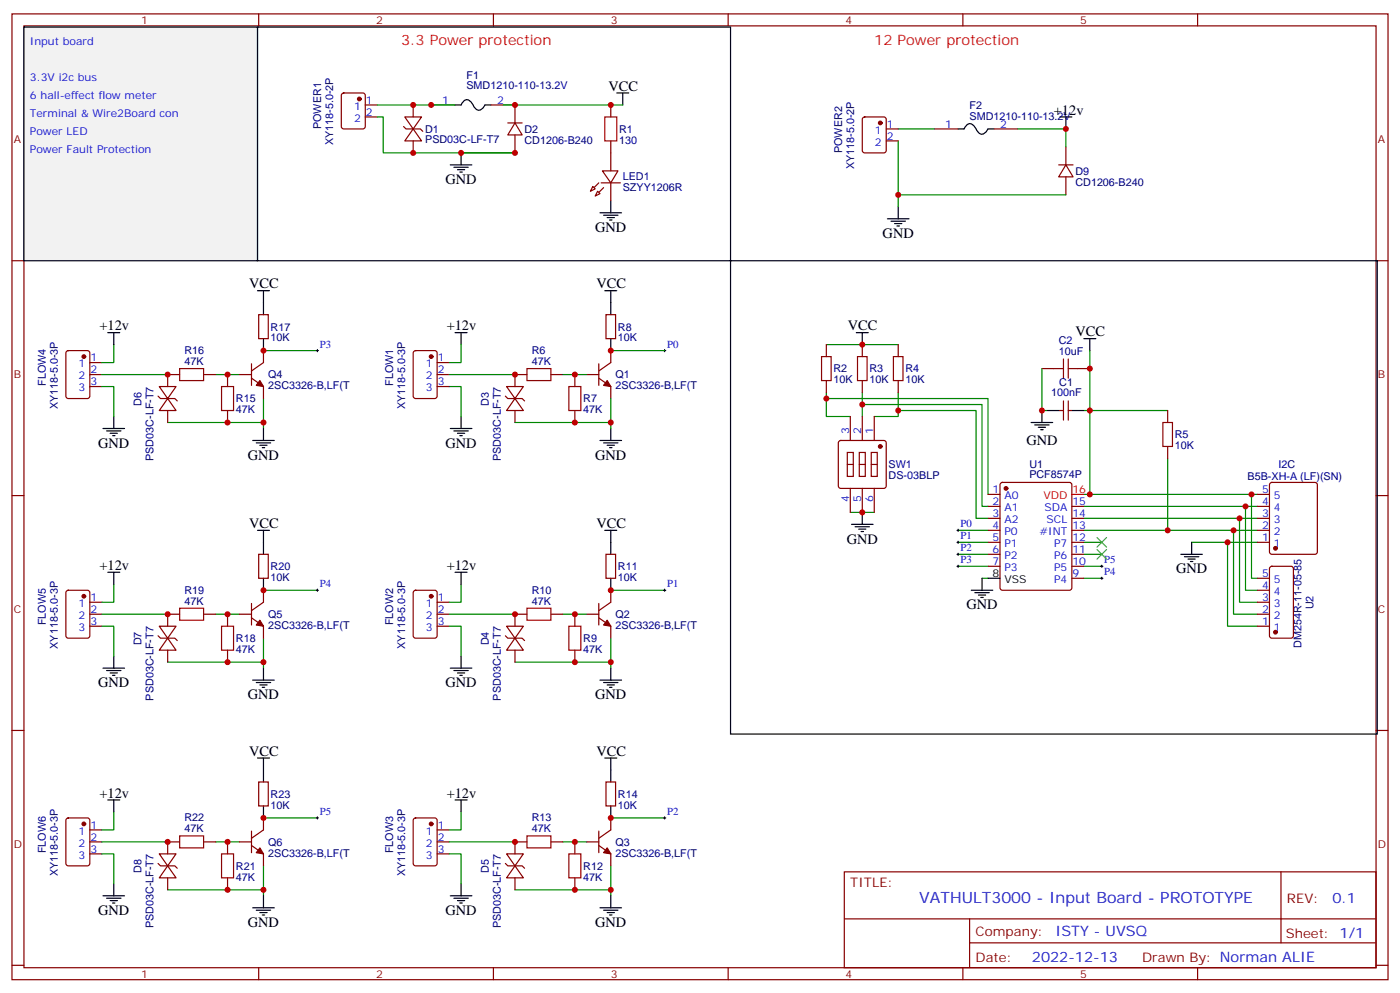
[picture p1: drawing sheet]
<svg xmlns="http://www.w3.org/2000/svg" width="412mm" height="292mm" viewBox="0 0 412 292" stroke-linecap="round" stroke-linejoin="round" font-family="sans-serif">
<g fill="none" stroke="#870000" stroke-width=".35">
<path d="M3.5 4.1h405.4v284.3h-405.4zM7.1 7.6h398.2v277.3h-398.2zM76.2 4.1v3.5M145.3 4.1v3.5M214.5 4.1v3.5M283.6 4.1v3.5M352.8 4.1v3.5M100.8 27.6l.4-.2h5.7l.6 .4 .1 9.5-.5 .6-5.9 .1-.6-.5-.1-9.4zM107.6 30.9h3.5M107.6 34.4h3.5M127 30.9h7.1M144.6 30.9h7.1v5.3"/>
<path d="M149.6 36.2h4.2M151.7 36.2l2.1 3.5h-4.2zM151.7 39.7v5.3M179.9 30.9v3.5M179.9 41.5v3.5M3.5 76.8h3.6M405.3 76.8h3.6M3.5 145.9h3.6M405.3 145.9h3.6M3.5 215.1h3.6M405.3 215.1h3.6M248.7 256.7h156.6v28.2h-156.6z"/>
<path d="M377.3 256.7v20.9M248.7 270.5h156.5M285.6 277.6h119.6M285.6 270.5v14.1M3.5 284.2h3.6M76.2 284.9v3.5M145.3 284.9v3.5M214.5 284.9v3.5M283.6 284.9v3.5M352.8 284.9v3.5M405.3 284.2h3.6"/>
</g>
<g fill="none" stroke="#000" stroke-width=".35">
<path d="M134.1 30.9h1.7l.6-.9a1.56 1.56 0 0 1 2.7 .5l.2 .3a2.13 2.13 0 0 0 2.2 1.6l1.4-1.5h1.7M181.7 27.4h3.5M183.4 27.4v3.5M132.6 48.5h6.4M133.7 49.2h4.2M134.8 50h2.1M135.5 50.7h.7M135.8 45v3.5M179.9 59.1v3.6M176.7 62.7h6.4M177.8 63.4h4.2M178.9 64.1h2.1"/>
<path d="M179.6 64.8h.7"/>
</g>
<path d="M178.2 34.4h3.5v7.1h-3.5z" fill="none" stroke="#a10000" stroke-width=".35"/>
<circle cx="105.8" cy="29.1" r=".53" fill="#870000" stroke="#870000" stroke-width=".35"/>
<path d="M111.1 34.4h1.8v10.6h38.8M151.7 30.9h31.7" fill="none" stroke="#008700" stroke-width=".35"/>
<path d="M177.4 50.3h4.6l-2.1 3.5z" fill="#fff" stroke="#870000" stroke-width=".35"/>
<path d="M177.1 53.8h5.6z" fill="#f00" stroke="#870000" stroke-width=".35"/>
<g fill="#870000" stroke="#870000" stroke-width=".35">
<path d="M176.4 53.8l-1.4 1.4z"/>
<path d="M177.8 55.2l-1.4 1.5z"/>
</g>
<g fill="#fff" stroke="#870000" stroke-width=".35">
<path d="M174.6 54.9l.7 .7-1.4 .7z"/>
<path d="M176 56.3l.7 .7-1.4 .7z"/>
</g>
<path d="M118.9 37.3l.7 .7h4.2l.7 .7M119.2 34.4h5l-2.5 3.6zM121.7 38l2.5 3.5h-5zM121.7 30.9v3.5M121.7 41.5v3.5M179.9 45v5.3M179.9 53.8v5.3" fill="none" stroke="#870000" stroke-width=".35"/>
<path d="M111.1 30.9h23M148.2 30.9h3.5M135.8 45h15.9" fill="none" stroke="#008700" stroke-width=".35"/>
<path d="M75.8 8h139.4v68.8h-139.4z" fill="none" stroke="#000" stroke-width=".35"/>
<path d="M7.1 8h68.7v68.8h-68.7z" fill="#f2f2f2" stroke="#000" stroke-width=".35"/>
<g fill="none" stroke="#008700" stroke-width=".35">
<path d="M264.6 38h10.6M299.9 38h14.1v5.3M264.6 41.5v15.9M314 57.4h-49.4v3.5M30 113.8h3.5v8.8M30 110.3h19.4M33.5 101.5v5.3h-3.5M63.5 110.3h7.1M77.6 103.2h15.9M77.6 117.3v8.9M132.3 113.8h3.5v8.8M132.3 110.3h19.4"/>
<path d="M135.8 101.5v5.3h-3.5M165.8 110.3h7.1M179.9 117.3v8.9M179.9 103.2h15.9M243.4 117.3h47.6v28.3M243.4 101.5h21.2M243.4 115.6v7h7.1M254 119.1h35.3v30h1.7M254 115.6v7M264.6 115.6v7h-7.1M306.9 108.5v12.4h1.8M321 103.2v42.4h-1.7"/>
<path d="M49.4 124.4h28.2M151.7 124.4h28.2M264.6 120.9h22.9v31.7h3.5M319.3 120.9h24.7M344 135v21.1M250.5 150.8h7M282.2 159.7h8.8M282.2 156.1h8.8M319.3 159.7h5.3M319.3 156.1h51.1M319.3 152.6h51.1M319.3 149.1h51.1"/>
<path d="M321 145.6h49.4M351 159.7h19.4M361.6 159.7v24.7h8.8M363.4 156.1v24.7h7M365.1 152.6v24.7h5.3M366.9 149.1v24.7h3.5M368.7 145.6v24.7h1.7M33.5 172v5.3h-3.5M77.6 173.8h15.9M135.8 172v5.3h-3.5M179.9 173.8h15.9M282.2 166.7h8.8"/>
<path d="M282.2 163.2h8.8M289.3 170.3h1.7M319.3 170.3h5.3M319.3 166.7h5.3M319.3 163.2h5.3M30 184.4h3.5v8.8M30 180.8h19.4M49.4 194.9h28.2M63.5 180.8h7.1M77.6 187.9v8.8M132.3 184.4h3.5v8.8M132.3 180.8h19.4"/>
<path d="M151.7 194.9h28.2M165.8 180.8h7.1M179.9 187.9v8.8M33.5 239v5.3h-3.5M135.8 239v5.3h-3.5M30 251.4h3.5v8.8M30 247.9h19.4M63.5 247.9h7.1M77.6 240.8h15.9M77.6 254.9v8.8M132.3 251.4h3.5v8.8M132.3 247.9h19.4"/>
<path d="M165.8 247.9h7.1M179.9 254.9v8.8M179.9 240.8h15.9M49.4 262h28.2M151.7 262h28.2"/>
</g>
<g fill="none" stroke="#000" stroke-width=".29">
<path d="M93.1 103.2h.7M93.5 102.9v.7M195.4 103.2h.7M195.8 102.9v.7M281.9 159.7h.7M281.9 156.1h.7M282.2 155.8v.7M282.2 159.3v.7M93.1 173.8h.7M93.5 173.4v.7M195.4 173.8h.7M195.8 173.4v.7"/>
<path d="M281.9 166.7h.7M281.9 163.2h.7M282.2 162.8v.7M282.2 166.4v.7M324.2 166.7h.7M324.2 170.3h.7M324.6 166.4v.7M324.6 169.9v.7M93.1 240.8h.7M93.5 240.5v.7M195.4 240.8h.7M195.8 240.5v.7"/>
</g>
<g fill="none" stroke="#a10000" stroke-width=".35">
<path d="M52.9 108.5h7.1v3.5h-7.1zM65.3 113.8h3.5v7.1h-3.5zM155.2 108.5h7.1v3.5h-7.1zM167.6 113.8h3.5v7.1h-3.5zM242 105h2.8v7h-2.8zM252.6 105h2.8v7h-2.8zM263.2 105h2.8v7h-2.8zM310.4 108.5h2.9M313.3 105.7v5.6M314.7 108.5h2.8M314.7 105.7v5.6M342.5 124.4h2.9v7h-2.9z"/>
<path d="M52.9 179.1h7.1v3.5h-7.1zM155.2 179.1h7.1v3.5h-7.1zM65.3 184.4h3.5v7h-3.5zM167.6 184.4h3.5v7h-3.5zM52.9 246.1h7.1v3.5h-7.1zM65.3 251.4h3.5v7h-3.5zM155.2 246.1h7.1v3.5h-7.1zM167.6 251.4h3.5v7h-3.5z"/>
</g>
<g fill="none" stroke="#870000" stroke-width=".35">
<path d="M254.2 34.6l.5-.2h5.6l.7 .5 .1 9.4-.5 .7h-5.9l-.6-.4-.1-9.5zM261.1 38h3.5M275.2 38h7M292.8 38h7.1M261.1 41.5h3.5M311.9 48.5h4.2M314 48.5l2.1 3.6h-4.2zM314 43.3v5.2M314 52.1v5.3M76.2 92.6h2.8v7.1h-2.8zM178.5 92.6h2.8v7.1h-2.8zM19.6 103.4l.5-.2h5.7l.6 .5 .1 12.9-.5 .7h-5.9l-.6-.4-.1-13z"/>
<path d="M26.5 110.3h3.5M26.5 106.8h3.5M26.5 113.8h3.5M46.6 116.6l.7 .7h4.2l.7 .7M46.9 113.8h5l-2.5 3.5zM49.4 117.3l2.5 3.6h-5zM52.9 110.3h-3.5v3.5M60 110.3h3.5M67 110.3v3.5M70.6 110.3h3.5M74.1 111.3l3.5 2.5v3.5M74.1 107.1v6.4"/>
<path d="M77.6 103.2v3.6l-3.5 2.4M121.9 103.4l.5-.2h5.7l.6 .5 .1 12.9-.5 .7h-5.9l-.6-.4-.1-13zM128.8 110.3h3.5M128.8 106.8h3.5M128.8 113.8h3.5M148.9 116.6l.7 .7h4.2l.7 .7M149.2 113.8h5l-2.5 3.5zM151.7 117.3l2.5 3.6h-5zM155.2 110.3h-3.5v3.5M162.3 110.3h3.5M169.3 110.3v3.5M172.9 110.3h3.5"/>
<path d="M176.4 111.3l3.5 2.5v3.5M176.4 107.1v6.4M179.9 103.2v3.6l-3.5 2.4M243.4 101.5v3.5M243.4 112v3.6M254 101.5v3.5M254 112v3.6M264.6 101.5v3.5M264.6 112v3.6M306.9 108.5h3.5M313.3 118v5.7M314.7 118v5.7"/>
<path d="M317.5 108.5h3.5M49.4 120.9v3.5M67 120.9v3.5M151.7 120.9v3.5M169.3 120.9v3.5M247.2 129.9l.4-.2h12.7l.5 .2 .3 .5v12.7l-.3 .5-.5 .2h-12.7l-.4-.2-.3-.5v-12.7zM249.6 133.2h1.8v7.1h-1.8zM249.6 136.7h1.8M250.5 122.6v7.1M253.1 133.2h1.8v7.1h-1.8zM253.1 136.7h1.8M254 122.6v7.1"/>
<path d="M256.6 133.2h1.8v7.1h-1.8zM256.6 136.7h1.8M257.5 122.6v7.1M312.2 120.9h1.1M314.7 120.9h1M344 120.9v3.5M344 131.4v3.6M250.5 143.8v7M254 143.8v7M257.5 143.8v7M291 159.7h3.6M291 156.1h3.6"/>
<path d="M291 152.6h3.6M291 149.1h3.6M291 145.6h3.6M294.8 142.2l.5-.2h19.7l.7 .5v30.6l-.4 .6-20 .1-.7-.5v-30.6zM315.7 159.7h3.6M315.7 156.1h3.6M315.7 152.6h3.6M315.7 149.1h3.6M370.4 159.7h3.5M370.4 156.1h3.5M370.4 152.6h3.5M370.4 149.1h3.5"/>
<path d="M370.4 145.6h3.5M374.2 142.2l.4-.2h12.7l.7 .5 .1 20-.5 .6-13 .1-.6-.5-.1-20zM19.6 174l.5-.2h5.7l.6 .4 .1 13-.5 .6-5.9 .1-.6-.5-.1-12.9zM26.5 177.3h3.5M74.1 177.7v6.3M76.2 163.2h2.8v7.1h-2.8zM77.6 173.8v3.5l-3.5 2.5M121.9 174l.5-.2h5.7l.6 .4 .1 13-.5 .6-5.9 .1-.6-.5-.1-12.9zM128.8 177.3h3.5M176.4 177.7v6.3M178.5 163.2h2.8v7.1h-2.8zM179.9 173.8v3.5l-3.5 2.5"/>
<path d="M291 163.2h3.6M291 166.7h3.6M315.7 170.3h3.6M315.7 163.2h3.6M315.7 166.7h3.6M370.4 177.3h3.5M370.4 173.8h3.5M370.4 170.3h3.5M374.2 166.9l.4-.2h5.7l.6 .5 .1 20-.5 .6-5.9 .1-.6-.5-.1-20zM26.5 184.4h3.5M26.5 180.8h3.5M46.6 187.2l.7 .7h4.2l.7 .7"/>
<path d="M46.9 184.4h5l-2.5 3.5zM49.4 187.9l2.5 3.5h-5zM49.4 191.4v3.5M52.9 180.8h-3.5v3.6M60 180.8h3.5M67 180.8v3.6M67 191.4v3.5M70.6 180.8h3.5M74.1 181.9l3.5 2.5v3.5M128.8 184.4h3.5M128.8 180.8h3.5M148.9 187.2l.7 .7h4.2l.7 .7"/>
<path d="M149.2 184.4h5l-2.5 3.5zM151.7 187.9l2.5 3.5h-5zM151.7 191.4v3.5M155.2 180.8h-3.5v3.6M162.3 180.8h3.5M169.3 180.8v3.6M169.3 191.4v3.5M172.9 180.8h3.5M176.4 181.9l3.5 2.5v3.5M370.4 184.4h3.5M370.4 180.8h3.5M76.2 230.2h2.8v7.1h-2.8z"/>
<path d="M178.5 230.2h2.8v7.1h-2.8zM19.6 241l.5-.2h5.7l.6 .4 .1 13-.5 .7h-5.9l-.6-.4-.1-13zM26.5 247.9h3.5M26.5 244.3h3.5M26.5 251.4h3.5M46.6 254.2l.7 .7h4.2l.7 .7M46.9 251.4h5l-2.5 3.5zM49.4 254.9l2.5 3.5h-5zM49.4 258.4v3.6M52.9 247.9h-3.5v3.5M60 247.9h3.5M67 247.9v3.5"/>
<path d="M67 258.4v3.6M70.6 247.9h3.5M74.1 248.9l3.5 2.5v3.5M74.1 244.7v6.3M77.6 240.8v3.5l-3.5 2.5M121.9 241l.5-.2h5.7l.6 .4 .1 13-.5 .7h-5.9l-.6-.4-.1-13zM128.8 247.9h3.5M128.8 244.3h3.5M128.8 251.4h3.5M148.9 254.2l.7 .7h4.2l.7 .7M149.2 251.4h5l-2.5 3.5zM151.7 254.9l2.5 3.5h-5z"/>
<path d="M151.7 258.4v3.6M155.2 247.9h-3.5v3.5M162.3 247.9h3.5M169.3 247.9v3.5M169.3 258.4v3.6M172.9 247.9h3.5M176.4 248.9l3.5 2.5v3.5M176.4 244.7v6.3M179.9 240.8v3.5l-3.5 2.5"/>
</g>
<g fill="#870000" stroke="#870000" stroke-width=".35">
<path d="M178.9 112l1 1.8-2.1-.3z"/>
<path d="M178.9 182.6l1 1.8-2.1-.4z"/>
<path d="M178.9 249.6l1 1.8-2.1-.4z"/>
<path d="M76.6 112l1 1.8-2.1-.3z"/>
<path d="M76.6 182.6l1 1.8-2.1-.4z"/>
<path d="M76.6 249.6l1 1.8-2.1-.4z"/>
<circle cx="375.7" cy="186.1" r=".53"/>
<circle cx="375.7" cy="161.4" r=".53"/>
<circle cx="259.3" cy="131.4" r=".53"/>
<circle cx="296.3" cy="143.8" r=".53"/>
<circle cx="127" cy="105" r=".53"/>
<circle cx="127" cy="175.5" r=".53"/>
<circle cx="127" cy="242.6" r=".53"/>
<circle cx="24.7" cy="105" r=".53"/>
<circle cx="24.7" cy="175.5" r=".53"/>
<circle cx="24.7" cy="242.6" r=".53"/>
<circle cx="259.3" cy="36.2" r=".53"/>
</g>
<g fill="none" stroke="#000" stroke-width=".35">
<path d="M282.2 38h1.8l.6-1a1.56 1.56 0 0 1 2.7 .6l.2 .2a2.13 2.13 0 0 0 2.2 1.6l1.3-1.4h1.8M312.2 34.4h3.5M314 34.4v3.6M215.2 76.8h190.5v139.3h-190.5zM261.4 64.4h6.4M262.5 65.1h4.2M263.5 65.8h2.1M264.2 66.5h.7M264.6 60.9v3.5M31.7 97.9h3.6M33.5 97.9v3.6M75.8 85.6h3.6"/>
<path d="M77.6 85.6v7M77.6 99.7v3.5M134.1 97.9h3.5M135.8 97.9v3.6M178.2 85.6h3.5M179.9 85.6v7M179.9 99.7v3.5M252.2 97.9h3.6M254 97.9v3.6M319.3 99.7h3.5M321 99.7v3.5M30.3 126.2h6.4"/>
<path d="M31.4 126.9h4.2M32.5 127.6h2.1M33.2 128.3h.7M33.5 122.6v3.6M74.4 129.7h6.4M75.5 130.4h4.2M76.6 131.1h2.1M77.3 131.8h.7M77.6 126.2v3.5M132.6 126.2h6.4M133.7 126.9h4.2M134.8 127.6h2.1"/>
<path d="M135.5 128.3h.7M135.8 122.6v3.6M176.7 129.7h6.4M177.8 130.4h4.2M178.9 131.1h2.1M179.6 131.8h.7M179.9 126.2v3.5M303.7 124.4h6.4M304.8 125.1h4.2M305.9 125.8h2.1M306.6 126.5h.7M306.9 120.9v3.5"/>
<path d="M308.7 120.9h3.5M315.7 120.9h3.6M75.8 156.1h3.6M77.6 156.1v7.1M178.2 156.1h3.5M179.9 156.1v7.1M250.8 154.4h6.4M251.9 155.1h4.2M252.9 155.8h2.2M253.6 156.5h.8M254 150.8v3.6M351 159.7v3.5"/>
<path d="M31.7 168.5h3.6M33.5 168.5v3.5M77.6 170.3v3.5M134.1 168.5h3.5M135.8 168.5v3.5M179.9 170.3v3.5M286.1 173.8h6.4M287.2 174.5h4.2M288.2 175.2h2.1M288.9 175.9h.7M289.3 170.3v3.5M291 170.3h3.6"/>
<path d="M347.8 163.2h6.4M348.9 163.9h4.2M350 164.6h2.1M350.7 165.3h.7M30.3 196.7h6.4M31.4 197.4h4.2M32.5 198.1h2.1M33.2 198.8h.7M33.5 193.2v3.5M77.6 196.7v3.5M132.6 196.7h6.4M133.7 197.4h4.2"/>
<path d="M134.8 198.1h2.1M135.5 198.8h.7M135.8 193.2v3.5M179.9 196.7v3.5M74.4 200.2h6.4M75.5 200.9h4.2M76.6 201.6h2.1M77.3 202.4h.7M176.7 200.2h6.4M177.8 200.9h4.2M178.9 201.6h2.1M179.6 202.4h.7"/>
<path d="M31.7 235.5h3.6M33.5 235.5v3.5M75.8 223.2h3.6M77.6 223.2v7M77.6 237.3v3.5M134.1 235.5h3.5M135.8 235.5v3.5M178.2 223.2h3.5M179.9 223.2v7M179.9 237.3v3.5M30.3 263.7h6.4M31.4 264.4h4.2"/>
<path d="M32.5 265.1h2.1M33.2 265.9h.7M33.5 260.2v3.5M74.4 267.3h6.4M75.5 268h4.2M76.6 268.7h2.1M77.3 269.4h.7M77.6 263.7v3.6M132.6 263.7h6.4M133.7 264.4h4.2M134.8 265.1h2.1M135.5 265.9h.7"/>
<path d="M135.8 260.2v3.5M176.7 267.3h6.4M177.8 268h4.2M178.9 268.7h2.1M179.6 269.4h.7M179.9 263.7v3.6"/>
</g>
<path d="M315.7 145.6h3.6" fill="none" stroke="#f00" stroke-width=".35"/>
<path d="M323.1 158.3l2.9 2.8M326 158.3l-2.9 2.8M323.1 161.8l2.9 2.8M326 161.8l-2.9 2.8" fill="none" stroke="#3c3" stroke-width=".35"/>
<g fill="#c00">
<circle cx="179.9" cy="30.9" r=".88"/>
<circle cx="151.7" cy="30.9" r=".88"/>
<circle cx="127" cy="30.9" r=".88"/>
<circle cx="135.8" cy="45" r=".88"/>
<circle cx="121.7" cy="45" r=".88"/>
<circle cx="151.7" cy="45" r=".88"/>
<circle cx="121.7" cy="30.9" r=".88"/>
<circle cx="321" cy="120.9" r=".88"/>
<circle cx="306.9" cy="120.9" r=".88"/>
<circle cx="321" cy="108.5" r=".88"/>
<circle cx="361.6" cy="159.7" r=".88"/>
<circle cx="363.4" cy="156.1" r=".88"/>
<circle cx="365.1" cy="152.6" r=".88"/>
<circle cx="366.9" cy="149.1" r=".88"/>
<circle cx="368.7" cy="145.6" r=".88"/>
<circle cx="344" cy="156.1" r=".88"/>
<circle cx="243.4" cy="117.3" r=".88"/>
<circle cx="321" cy="145.6" r=".88"/>
<circle cx="264.6" cy="120.9" r=".88"/>
<circle cx="254" cy="119.1" r=".88"/>
<circle cx="254" cy="150.8" r=".88"/>
<circle cx="254" cy="101.5" r=".88"/>
<circle cx="179.9" cy="124.4" r=".88"/>
<circle cx="169.3" cy="124.4" r=".88"/>
<circle cx="169.3" cy="110.3" r=".88"/>
<circle cx="179.9" cy="103.2" r=".88"/>
<circle cx="179.9" cy="173.8" r=".88"/>
<circle cx="169.3" cy="180.8" r=".88"/>
<circle cx="169.3" cy="194.9" r=".88"/>
<circle cx="179.9" cy="194.9" r=".88"/>
<circle cx="179.9" cy="240.8" r=".88"/>
<circle cx="169.3" cy="247.9" r=".88"/>
<circle cx="169.3" cy="262" r=".88"/>
<circle cx="179.9" cy="262" r=".88"/>
<circle cx="77.6" cy="103.2" r=".88"/>
<circle cx="67" cy="110.3" r=".88"/>
<circle cx="67" cy="124.4" r=".88"/>
<circle cx="77.6" cy="124.4" r=".88"/>
<circle cx="77.6" cy="173.8" r=".88"/>
<circle cx="67" cy="180.8" r=".88"/>
<circle cx="67" cy="194.9" r=".88"/>
<circle cx="77.6" cy="194.9" r=".88"/>
<circle cx="77.6" cy="240.8" r=".88"/>
<circle cx="67" cy="247.9" r=".88"/>
<circle cx="67" cy="262" r=".88"/>
<circle cx="77.6" cy="262" r=".88"/>
<circle cx="151.7" cy="110.3" r=".88"/>
<circle cx="151.7" cy="180.8" r=".88"/>
<circle cx="151.7" cy="247.9" r=".88"/>
<circle cx="49.4" cy="110.3" r=".88"/>
<circle cx="49.4" cy="180.8" r=".88"/>
<circle cx="49.4" cy="247.9" r=".88"/>
<circle cx="264.6" cy="57.4" r=".88"/>
<circle cx="314" cy="38" r=".88"/>
</g>
<text font-size="4.6" fill="#00f" x="270.8" y="265.7">VATHULT3000 - Input Board - PROTOTYPE</text>
<g font-size="4.2" fill="#f00">
<text x="118.2" y="13.3">3.3 Pow</text>
<text x="135.2" y="13.3">er protection</text>
<text x="257.5" y="13.3">12 Pow</text>
<text x="273" y="13.3">er protection</text>
</g>
<g font-size="4.2">
<text x="179.2" y="26.7">VCC</text>
<text x="310.4" y="33.7">+12v</text>
<text x="131.2" y="54.2">GND</text>
<text x="175.3" y="68.3">GND</text>
<text x="260" y="70.1">GND</text>
<text x="73.4" y="84.9">VCC</text>
<text x="175.7" y="84.9">VCC</text>
<text x="29.3" y="97.2">+12v</text>
<text x="131.6" y="97.2">+12v</text>
<text x="249.8" y="97.2">VCC</text>
<text x="316.8" y="99">VCC</text>
<text x="28.9" y="131.8">GND</text>
<text x="131.2" y="131.8">GND</text>
<text x="302.3" y="131.1">GND</text>
<text x="73" y="135.3">GND</text>
<text x="175.3" y="135.3">GND</text>
<text x="73.4" y="155.4">VCC</text>
<text x="175.7" y="155.4">VCC</text>
<text x="249.4" y="160">GND</text>
<text x="29.3" y="167.8">+12v</text>
<text x="131.6" y="167.8">+12v</text>
<text x="346.4" y="168.8">GND</text>
<text x="284.7" y="179.4">GND</text>
<text x="28.9" y="202.4">GND</text>
<text x="131.2" y="202.4">GND</text>
<text x="73" y="205.9">GND</text>
<text x="175.3" y="205.9">GND</text>
<text x="73.4" y="222.5">VCC</text>
<text x="175.7" y="222.5">VCC</text>
<text x="29.3" y="234.8">+12v</text>
<text x="131.6" y="234.8">+12v</text>
<text x="28.9" y="269.4">GND</text>
<text x="131.2" y="269.4">GND</text>
<text x="73" y="272.9">GND</text>
<text x="175.3" y="272.9">GND</text>
</g>
<g font-size="4.2" fill="#00f">
<text x="392.5" y="265.9">0.1</text>
<text x="310.9" y="275.5">ISTY - UVSQ</text>
<text x="304" y="283.3">2022-12-13</text>
</g>
<g font-size="3.9" fill="#800">
<text x="250.5" y="261.3">TITLE:</text>
<text x="379.1" y="265.9">REV:</text>
<text x="287.4" y="275.5">Company:</text>
<text x="378.7" y="276.1">Sheet: 1/1</text>
<text x="287.4" y="283.1">Date:</text>
<text x="336.4" y="283.2">Draw</text>
<text x="346.6" y="283.2">n By: Norman ALIE</text>
</g>
<g font-size="3.2" fill="#800">
<text x="41.6" y="7.1">1</text>
<text x="110.8" y="7.1">2</text>
<text x="179.9" y="7.1">3</text>
<text x="249.1" y="7.1">4</text>
<text x="318.2" y="7.1">5</text>
<text x="4.1" y="42.2">A</text>
<text x="405.9" y="42.2">A</text>
<text x="4.1" y="111.3">B</text>
<text x="405.9" y="111.3">B</text>
<text x="4.1" y="180.5">C</text>
<text x="405.9" y="180.5">C</text>
<text x="4.1" y="249.6">D</text>
<text x="405.9" y="249.6">D</text>
<text x="41.6" y="287.9">1</text>
<text x="110.8" y="287.9">2</text>
<text x="179.9" y="287.9">3</text>
<text x="249.1" y="287.9">4</text>
<text x="318.2" y="287.9">5</text>
</g>
<g font-size="3.2" fill="#00f">
<text x="8.8" y="13.3">Input board</text>
<text x="8.8" y="23.8">3.3V i2c bus</text>
<text x="8.8" y="29.1">6 hall-effect flowmeter</text>
<text x="8.8" y="34.4">Terminal &amp; Wire2Board con</text>
<text x="104.3" y="32.3">1</text>
<text x="104.3" y="35.8">2</text>
<text x="107.8" y="30.6">1</text>
<text x="107.8" y="34.1">2</text>
<text x="130.3" y="30.6">1</text>
<text x="146.4" y="30.6">2</text>
<text x="8.8" y="39.7">Pow</text>
<text x="15.3" y="39.7">er LED</text>
<text x="257.7" y="39.4">1</text>
<text x="261.2" y="37.6">1</text>
<text x="261.2" y="41.1">2</text>
<text x="278.4" y="37.6">1</text>
<text x="294.6" y="37.6">2</text>
<text x="8.8" y="45">Pow</text>
<text x="15.3" y="45">er Fault Protection</text>
<text x="257.7" y="42.9">2</text>
<text x="26.6" y="106.4">1</text>
<text x="94.2" y="102.3">P3</text>
<text x="128.9" y="106.4">1</text>
<text x="196.5" y="102.3">P0</text>
<text x="23.1" y="108.2">1</text>
<text x="23.1" y="111.7">2</text>
<text x="26.6" y="109.9">2</text>
<text x="26.6" y="113.5">3</text>
<text x="125.4" y="108.2">1</text>
<text x="125.4" y="111.7">2</text>
<text x="128.9" y="109.9">2</text>
<text x="128.9" y="113.5">3</text>
<text x="23.1" y="115.2">3</text>
<text x="125.4" y="115.2">3</text>
<text x="250.1" y="127.7" transform="rotate(-90 250.1 127.7)">3</text>
<text x="253.6" y="127.7" transform="rotate(-90 253.6 127.7)">2</text>
<text x="257.2" y="127.7" transform="rotate(-90 257.2 127.7)">1</text>
<text x="250.1" y="147.7" transform="rotate(-90 250.1 147.7)">4</text>
<text x="253.6" y="147.7" transform="rotate(-90 253.6 147.7)">5</text>
<text x="257.2" y="147.7" transform="rotate(-90 257.2 147.7)">6</text>
<text x="292.4" y="145.2">1</text>
<text x="292.4" y="148.7">2</text>
<text x="295.9" y="147">A0</text>
<text x="315.9" y="148.7">15</text>
<text x="371.8" y="148.7">4</text>
<text x="371.8" y="145.2">5</text>
<text x="375.2" y="147">5</text>
<text x="282.9" y="155.3">P0</text>
<text x="292.4" y="152.3">3</text>
<text x="292.4" y="155.8">4</text>
<text x="295.9" y="150.5">A1</text>
<text x="295.9" y="154">A2</text>
<text x="307.7" y="150.5">SDA</text>
<text x="308.3" y="154">SCL</text>
<text x="315.9" y="155.8">13</text>
<text x="315.9" y="152.3">14</text>
<text x="371.8" y="155.8">2</text>
<text x="371.8" y="152.3">3</text>
<text x="375.2" y="154">3</text>
<text x="375.2" y="150.5">4</text>
<text x="282.9" y="158.8">P1</text>
<text x="292.4" y="159.3">5</text>
<text x="295.9" y="157.6">P0</text>
<text x="295.9" y="161.1">P1</text>
<text x="306.2" y="157.6">#INT</text>
<text x="310.5" y="161.1">P7</text>
<text x="315.9" y="159.3">12</text>
<text x="371.8" y="159.3">1</text>
<text x="375.2" y="161.1">1</text>
<text x="375.2" y="157.6">2</text>
<text x="282.9" y="165.8">P3</text>
<text x="282.9" y="162.3">P2</text>
<text x="292.4" y="162.8">6</text>
<text x="292.4" y="166.4">7</text>
<text x="295.9" y="164.6">P2</text>
<text x="310.5" y="164.6">P6</text>
<text x="315.9" y="166.4">10</text>
<text x="315.9" y="162.8">11</text>
<text x="325.3" y="165.8">P5</text>
<text x="94.2" y="172.9">P4</text>
<text x="196.5" y="172.9">P1</text>
<text x="295.9" y="168.1">P3</text>
<text x="310.5" y="171.7">P4</text>
<text x="310.5" y="168.1">P5</text>
<text x="315.9" y="169.9">9</text>
<text x="325.3" y="169.4">P4</text>
<text x="371.8" y="173.4">4</text>
<text x="371.8" y="169.9">5</text>
<text x="375.2" y="171.7">5</text>
<text x="23.1" y="178.7">1</text>
<text x="26.6" y="177">1</text>
<text x="125.4" y="178.7">1</text>
<text x="128.9" y="177">1</text>
<text x="371.8" y="177">3</text>
<text x="375.2" y="178.7">3</text>
<text x="375.2" y="175.2">4</text>
<text x="23.1" y="182.2">2</text>
<text x="23.1" y="185.8">3</text>
<text x="26.6" y="180.5">2</text>
<text x="26.6" y="184">3</text>
<text x="125.4" y="182.2">2</text>
<text x="125.4" y="185.8">3</text>
<text x="128.9" y="180.5">2</text>
<text x="128.9" y="184">3</text>
<text x="371.8" y="184">1</text>
<text x="371.8" y="180.5">2</text>
<text x="375.2" y="185.8">1</text>
<text x="375.2" y="182.2">2</text>
<text x="94.2" y="239.9">P5</text>
<text x="196.5" y="239.9">P2</text>
<text x="23.1" y="245.7">1</text>
<text x="26.6" y="244">1</text>
<text x="125.4" y="245.7">1</text>
<text x="128.9" y="244">1</text>
<text x="23.1" y="249.3">2</text>
<text x="26.6" y="247.5">2</text>
<text x="26.6" y="251">3</text>
<text x="125.4" y="249.3">2</text>
<text x="128.9" y="247.5">2</text>
<text x="128.9" y="251">3</text>
<text x="23.1" y="252.8">3</text>
<text x="125.4" y="252.8">3</text>
</g>
<g font-size="3.2" fill="#000080">
<text x="137.4" y="23.3">F1</text>
<text x="137.4" y="26.2">SMD1210-110-13.2V</text>
<text x="285.6" y="35.3">SMD1210-110-13.2V</text>
<text x="285.6" y="32.2">F2</text>
<text x="94.6" y="38" transform="rotate(-90 94.6 38)">POWER1</text>
<text x="125.2" y="39">D1</text>
<text x="154.5" y="39.1">D2</text>
<text x="182.4" y="39.1">R1</text>
<text x="98.2" y="42.8" transform="rotate(-90 98.2 42.8)">XY118-5.0-2P</text>
<text x="125.2" y="42.2">PSD03C-LF-T7</text>
<text x="154.5" y="42.3">CD1206-B240</text>
<text x="182.4" y="42.3">130</text>
<text x="248.1" y="45.1" transform="rotate(-90 248.1 45.1)">POWER2</text>
<text x="183.4" y="53.1">LED1</text>
<text x="251.6" y="49.9" transform="rotate(-90 251.6 49.9)">XY118-5.0-2P</text>
<text x="316.8" y="51.4">D9</text>
<text x="183.4" y="56.3">SZYY1206R</text>
<text x="316.8" y="54.7">CD1206-B240</text>
<text x="79.7" y="100.5">10K</text>
<text x="79.7" y="97.3">R17</text>
<text x="182" y="100.5">10K</text>
<text x="182" y="97.3">R8</text>
<text x="311.9" y="101.4">C2</text>
<text x="54.3" y="107.5">47K</text>
<text x="54.3" y="104.2">R16</text>
<text x="156.6" y="107.5">47K</text>
<text x="156.6" y="104.2">R6</text>
<text x="311.9" y="104.6">10uF</text>
<text x="13.5" y="113.6" transform="rotate(-90 13.5 113.6)">FLOW4</text>
<text x="79" y="111.4">Q4</text>
<text x="115.8" y="113.6" transform="rotate(-90 115.8 113.6)">FLOW1</text>
<text x="181.3" y="111.4">Q1</text>
<text x="245.5" y="112.9">10K</text>
<text x="245.5" y="109.6">R2</text>
<text x="256.1" y="112.9">10K</text>
<text x="256.1" y="109.6">R3</text>
<text x="266.7" y="112.9">10K</text>
<text x="266.7" y="109.6">R4</text>
<text x="312" y="113.8">C1</text>
<text x="41.7" y="119.4" transform="rotate(-90 41.7 119.4)">D6</text>
<text x="69.5" y="118.5">R15</text>
<text x="79" y="114.6">2SC3326-B,LF(T</text>
<text x="144" y="119.4" transform="rotate(-90 144 119.4)">D3</text>
<text x="171.8" y="118.5">R7</text>
<text x="181.3" y="114.6">2SC3326-B,LF(T</text>
<text x="309.6" y="116.7">100nF</text>
<text x="17" y="120.5" transform="rotate(-90 17 120.5)">XY118-5.0-3P</text>
<text x="69.5" y="121.7">47K</text>
<text x="119.3" y="120.5" transform="rotate(-90 119.3 120.5)">XY118-5.0-3P</text>
<text x="171.8" y="121.7">47K</text>
<text x="346.1" y="129">R5</text>
<text x="45.2" y="135.7" transform="rotate(-90 45.2 135.7)">PSD03C-LF-T7</text>
<text x="147.5" y="135.7" transform="rotate(-90 147.5 135.7)">PSD03C-LF-T7</text>
<text x="261.8" y="137.9">SW1</text>
<text x="303.2" y="137.9">U1</text>
<text x="346.1" y="132.3">10K</text>
<text x="376.6" y="137.8">I2C</text>
<text x="261.8" y="141.1">DS-03BLP</text>
<text x="303.2" y="140.9">PCF8574P</text>
<text x="367.5" y="141.4">B5B-XH-A (LF)(SN)</text>
<text x="79.7" y="167.9">R20</text>
<text x="182" y="167.9">R11</text>
<text x="79.7" y="171">10K</text>
<text x="182" y="171">10K</text>
<text x="54.3" y="178">47K</text>
<text x="54.3" y="174.8">R19</text>
<text x="156.6" y="178">47K</text>
<text x="156.6" y="174.8">R10</text>
<text x="386.9" y="179.4" transform="rotate(-90 386.9 179.4)">U2</text>
<text x="13.5" y="184.1" transform="rotate(-90 13.5 184.1)">FLOW5</text>
<text x="79" y="185.2">2SC3326-B,LF(T</text>
<text x="79" y="182">Q5</text>
<text x="115.8" y="184.1" transform="rotate(-90 115.8 184.1)">FLOW2</text>
<text x="181.3" y="185.2">2SC3326-B,LF(T</text>
<text x="181.3" y="182">Q2</text>
<text x="17" y="191" transform="rotate(-90 17 191)">XY118-5.0-3P</text>
<text x="41.7" y="190" transform="rotate(-90 41.7 190)">D7</text>
<text x="69.5" y="189">R18</text>
<text x="119.3" y="191" transform="rotate(-90 119.3 191)">XY118-5.0-3P</text>
<text x="144" y="190" transform="rotate(-90 144 190)">D4</text>
<text x="171.8" y="189">R9</text>
<text x="383.4" y="190.8" transform="rotate(-90 383.4 190.8)">DM254R-11-05-85</text>
<text x="69.5" y="192.2">47K</text>
<text x="171.8" y="192.2">47K</text>
<text x="45.2" y="206.3" transform="rotate(-90 45.2 206.3)">PSD03C-LF-T7</text>
<text x="147.5" y="206.3" transform="rotate(-90 147.5 206.3)">PSD03C-LF-T7</text>
<text x="79.7" y="238.1">10K</text>
<text x="79.7" y="234.9">R23</text>
<text x="182" y="238.1">10K</text>
<text x="182" y="234.9">R14</text>
<text x="54.3" y="245">47K</text>
<text x="54.3" y="241.8">R22</text>
<text x="156.6" y="245">47K</text>
<text x="156.6" y="241.8">R13</text>
<text x="13.5" y="251.2" transform="rotate(-90 13.5 251.2)">FLOW6</text>
<text x="79" y="249">Q6</text>
<text x="115.8" y="251.2" transform="rotate(-90 115.8 251.2)">FLOW3</text>
<text x="181.3" y="249">Q3</text>
<text x="41.7" y="257" transform="rotate(-90 41.7 257)">D8</text>
<text x="69.5" y="256.1">R21</text>
<text x="79" y="252.2">2SC3326-B,LF(T</text>
<text x="144" y="257" transform="rotate(-90 144 257)">D5</text>
<text x="171.8" y="256.1">R12</text>
<text x="181.3" y="252.2">2SC3326-B,LF(T</text>
<text x="17" y="258" transform="rotate(-90 17 258)">XY118-5.0-3P</text>
<text x="69.5" y="259.2">47K</text>
<text x="119.3" y="258" transform="rotate(-90 119.3 258)">XY118-5.0-3P</text>
<text x="171.8" y="259.2">47K</text>
<text x="45.2" y="273.3" transform="rotate(-90 45.2 273.3)">PSD03C-LF-T7</text>
<text x="147.5" y="273.3" transform="rotate(-90 147.5 273.3)">PSD03C-LF-T7</text>
</g>
<g font-size="3.2" fill="#f00">
<text x="307.4" y="147">VDD</text>
<text x="315.9" y="145.2">16</text>
</g>
<g font-size="3.2">
<text x="292.4" y="169.9">8</text>
<text x="295.9" y="171.7">VSS</text>
</g>
</svg>
